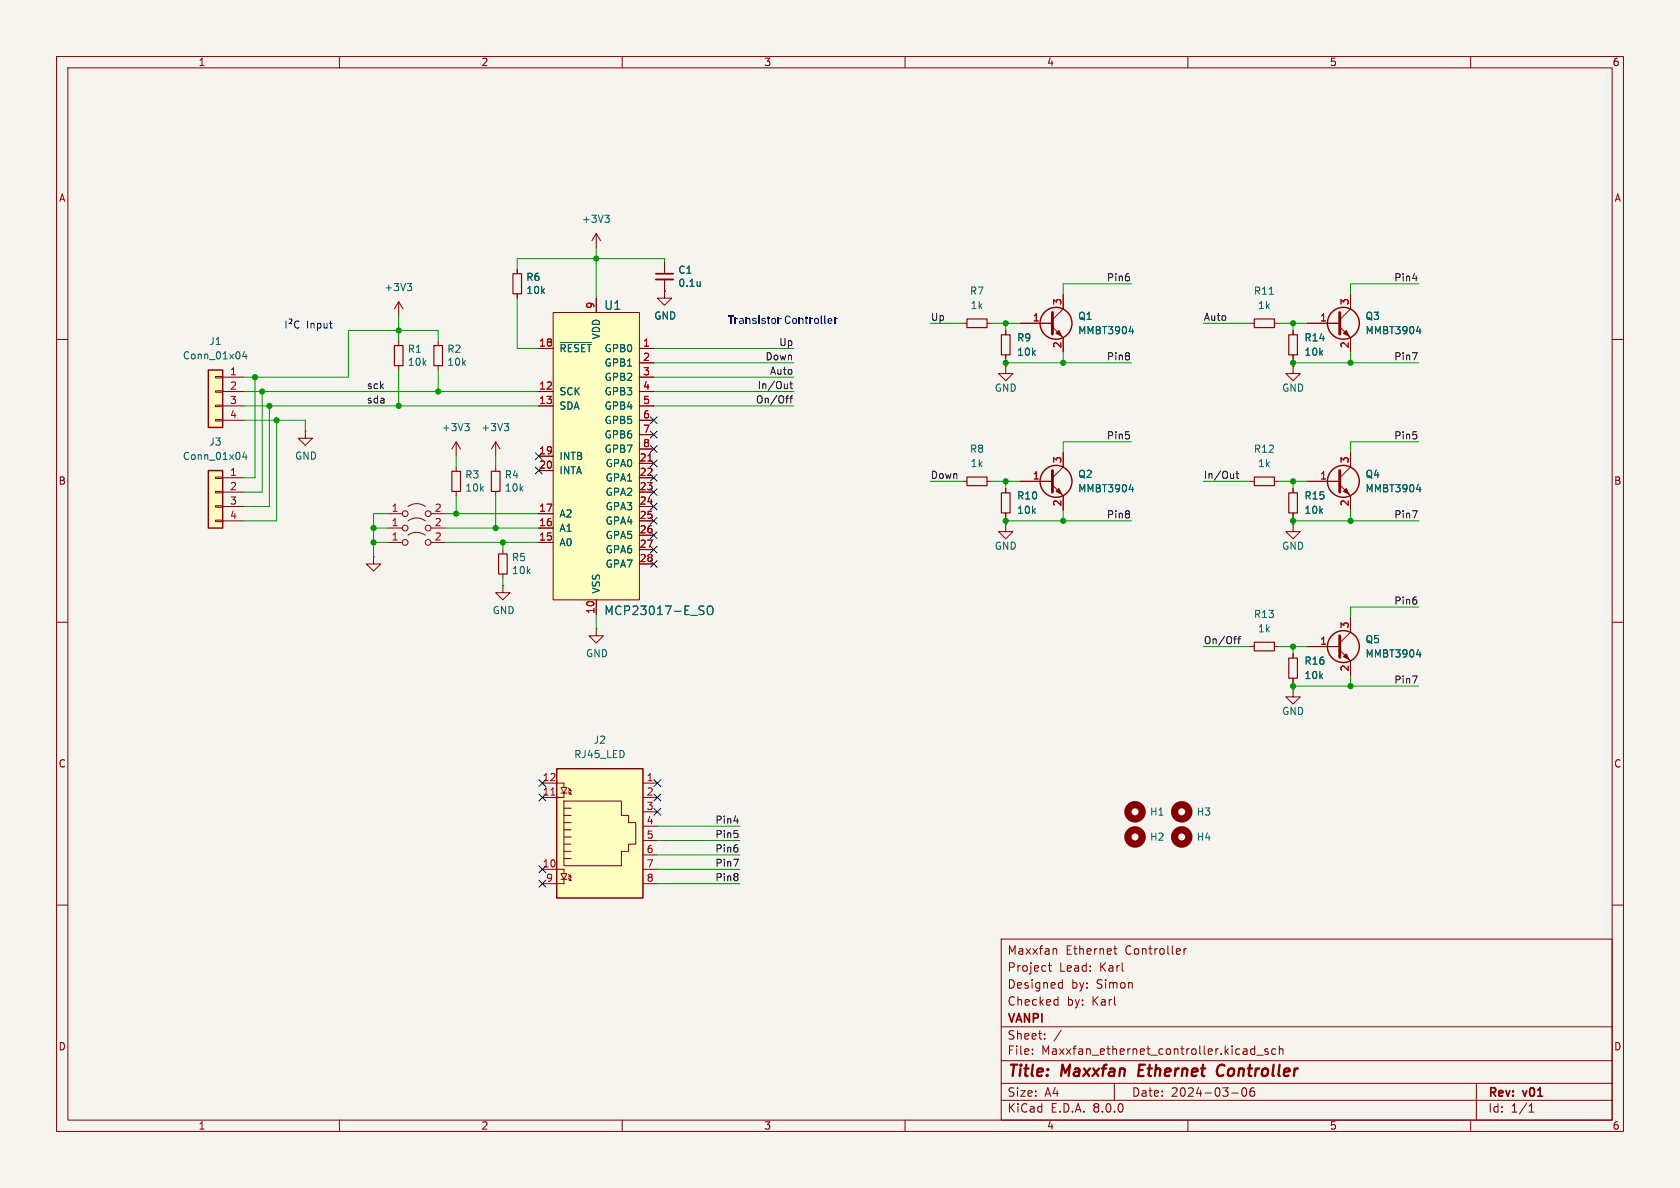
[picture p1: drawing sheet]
<svg xmlns="http://www.w3.org/2000/svg" width="297mm" height="210mm" viewBox="0 0 297 210" stroke-linecap="round" stroke-linejoin="round" font-family="sans-serif">
<path d="M0 0h297v210h-297z" fill="#f5f4ef" stroke="#f5f4ef" stroke-width=".18"/>
<g fill="none" stroke="#840000" stroke-width=".18">
<path d="M10 10h277v190h-277zM12 12h273v186h-273zM60 10v2M110 10v2M160 10v2M210 10v2M260 10v2M10 60h2M285 60h2M54 76.2v1.3h1.2l-1.2 1.2-1.3-1.2h1.3M54 76.2h.1M10 110h2"/>
<path d="M285 110h2M10 160h2M285 160h2M177 166h108v32h-108zM185.3 170.7h.6M185.5 170.2v1.3l.4 .2M186.4 167.7l.3 .1 .1 .1v.8M186.6 176.7l.4 .1M187 176.2v1.5M187 177.6l-.4 .1M187.4 173.7l.4 .1M187.8 173.2v1.5"/>
<path d="M187.8 174.6l-.4 .1M196.9 167.7h.6M197.1 167.2v1.3l.4 .2M209.3 167.7v1M209.7 167.7l-.2 .1-.2 .2M60 198v2M110 198v2M160 198v2M177 194.5h108M177 191.5h108M177 187.5h108M177 181.5h108"/>
<path d="M182.5 186.3v.1M182.5 185.5v.1M184.7 183.6v.1M184.7 182.8v.1M187.6 182.1l-1.3 2M197 191.5v3M210 198v2M217.7 193.2h1.2M219.7 192.4l.2-.1a.81 .81 0 0 1 .6 .6 .81 .81 0 0 1-.3 .8l-.2 .1a.81 .81 0 0 1-.3-1.4zM221.7 192.3a.59 .59 0 0 0-.7 .6v.6l.1 .2 .4 .1 .2-.1 .1-.5-.1-.3h-.5l-.2 .3M221.8 184.9v1.5M221.8 185.5l-.4-.1-.3 .3v.4l.1 .2h.6"/>
<path d="M222.2 186.5h1.1M224.2 185.5l-.4-.1-.2 .2 .1 .2 .5 .2v.3h-.6M225.5 185.5l-.4-.1-.3 .3v.4l.2 .2h.5M226.2 185.5l.2-.1 .3 .1 .1 .9M226.2 184.9v1.5M260 198v2M261 191.5v6.5M270.3 196.6h.9M270.3 195.5l.4-.4v1.5"/>
</g>
<path d="M201.5 188.2l-.3 2h1M216.1 188.2a1.13 1.13 0 0 0-.9 .7 1.13 1.13 0 0 0 .2 1.2l.3 .1 .5-.1" fill="none" stroke="#840000" stroke-width=".4"/>
<path d="M36.8 83.2h2.6v10.1h-2.6z" fill="#ffffc2"/>
<g fill="none" stroke="#840000" stroke-width=".18">
<path d="M117.5 51.4v1.3h1.2l-1.2 1.3-1.3-1.3h1.3M117.5 51.4h.1M117.5 46.4v2M117.5 49.4v2M170.2 57.2h.7M174.5 57.2h.8M38.1 91.9h1.3v.3h-1.3zM38.1 89.4h1.3v.3h-1.3zM38.1 86.9h1.3v.2h-1.3zM38.1 84.3h1.3v.3h-1.3zM39.4 84.5h3.8M39.4 87h3.8"/>
<path d="M39.4 89.5h3.8M39.4 92.1h3.8M177.8 86.4v.7M177.8 90.7v.7M105.4 111.1v1.3h1.3l-1.3 1.3-1.3-1.3h1.3M105.4 111.1h.1"/>
</g>
<path d="M36.8 83.2h2.6v10.1h-2.6z" fill="none" stroke="#840000" stroke-width=".25"/>
<path d="M123.8 49.8v.8M123.8 50.5l-.1 .1M43.2 79.9l-.3 .9h.8M43.5 80.4v.8" fill="none" stroke="#006464" stroke-width=".18"/>
<path d="M116 49.4h3" fill="none" stroke="#840000" stroke-width=".33"/>
<path d="M116 48.4h3" fill="none" stroke="#840000" stroke-width=".3"/>
<path d="M170.9 56.4h3.6v1.5h-3.6zM177 87.1h1.6v3.6h-1.6z" fill="none" stroke="#840000" stroke-width=".2"/>
<path d="M36.8 65.4h2.6v10.2h-2.6z" fill="#ffffc2"/>
<g fill="none" stroke="#840000" stroke-width=".18">
<path d="M70.5 53.3l-.8 1.3M70.5 53.3v2.6M70.5 53.3l.7 1.3M180.3 57.2h5.8M186.1 57.8l1.9 1.9v2.5M188 52.1v2.5l-1.9 1.9M228.6 58.4v.8M38.1 74.2h1.3v.2h-1.3zM38.1 71.6h1.3v.3h-1.3zM38.1 69.1h1.3v.2h-1.3zM38.1 66.5h1.3v.3h-1.3zM39.4 66.7h3.8"/>
<path d="M39.4 69.2h3.8M39.4 71.8h3.8M39.4 74.3h3.8M87.6 78.1v2.5M87.6 78.1l-.7 1.3M87.6 78.1l.8 1.3M228.6 62.7v.8M66 98.4v1.3h1.3l-1.3 1.3-1.2-1.3h1.2M66 98.4h.1M87.6 82.6v.7M87.6 86.9v.7M88.9 97.2v.7"/>
<path d="M180.3 85.1h5.8M186.1 85.7l1.9 1.9v2.6M188 80v2.6l-1.9 1.9M221 85.1h.7M225.3 85.1h.8M231.1 85.1h5.8M236.9 85.7l1.9 1.9v2.6M238.8 80v2.6l-1.9 1.9M88.9 101.5v.7"/>
</g>
<g fill="none" stroke="#840000" stroke-width=".25">
<path d="M36.8 65.4h2.6v10.2h-2.6z"/>
<circle cx="186.7" cy="57.1" r="2.82"/>
<circle cx="186.7" cy="85.1" r="2.82"/>
<circle cx="237.5" cy="85.1" r="2.82"/>
</g>
<path d="M72 50.1h.8l-.4 .5M72.5 50.6l.3 .2v.3l-.3 .3M199.6 58.6h.8M200.2 58.2v.8M43.2 62.1l-.3 .9h.8M43.5 62.6v.8M89.1 74.9h.8l-.4 .5M89.7 75.4l.2 .2v.3l-.2 .2M199.6 86.5h.8M200.2 86.1v.8M250.4 86.5h.8M251 86.1v.8" fill="none" stroke="#006464" stroke-width=".18"/>
<path d="M227.8 59.2h1.6v3.5h-1.6zM86.9 83.3h1.5v3.6h-1.5zM88.1 97.9h1.6v3.6h-1.6zM221.7 84.3h3.6v1.6h-3.6z" fill="none" stroke="#840000" stroke-width=".2"/>
<path d="M186.1 55.2v3.9M186.1 83.2v3.8M236.9 83.2v3.8" fill="none" stroke="#840000" stroke-width=".51"/>
<g fill="#840000" stroke="#840000" stroke-width=".18">
<path d="M237.5 86.9l.5-.5 .5 1z"/>
<path d="M186.7 86.9l.5-.5 .5 1z"/>
<path d="M186.7 58.9l.5-.5 .5 1z"/>
</g>
<g fill="none" stroke="#840000" stroke-width="1.3">
<circle cx="200.7" cy="143.5" r="1.27"/>
<circle cx="200.7" cy="148" r="1.27"/>
<circle cx="208.9" cy="143.5" r="1.27"/>
<circle cx="208.9" cy="148" r="1.27"/>
</g>
<path d="M97.8 55.2h15.2v50.8h-15.2z" fill="#ffffc2"/>
<g fill="none" stroke="#840000" stroke-width=".18">
<path d="M91.4 47.6v.8M91.4 51.9v.8M97.8 55.2h15.2v50.8h-15.2zM105.4 41.3v2.5M105.4 52.7v2.5M105.4 41.3l-.8 1.2M105.4 41.3l.8 1.2M177.8 58.4v.8M221 57.2h.7M225.3 57.2h.8M231.1 57.2h5.8M236.9 57.8l1.9 1.9v2.5"/>
<path d="M238.8 52.1v2.5l-1.9 1.9M80.6 78.1l-.7 1.3M80.6 78.1v2.5M80.6 78.1l.8 1.3M95.2 61.6h2.6M95.2 69.2h2.6M95.2 71.8h2.6M113 61.6h2.6M113 69.2h2.6M113 71.8h2.6M113 64.1h2.6M113 66.7h2.6"/>
<path d="M113 74.3h2.6M113 76.8h2.6M113 79.4h2.6M177.8 64.8v1.2h1.3l-1.3 1.3-1.3-1.3h1.3M177.8 64.8h.1M177.8 62.7v.8M228.6 64.8v1.2h1.3l-1.3 1.3-1.3-1.3h1.3M228.6 64.8h.1M80.6 82.6v.7M80.6 86.9v.7M95.2 95.9h2.6M95.2 93.3h2.6"/>
<path d="M95.2 90.8h2.6M95.2 80.6h2.6M95.2 83.2h2.6M113 81.9h2.6M113 84.5h2.6M113 87h2.6M113 89.5h2.6M113 92.1h2.6M113 94.6h2.6M113 97.2h2.6M113 99.7h2.6M170.2 85.1h.7"/>
<path d="M174.5 85.1h.8M228.6 92.7v1.3h1.3l-1.3 1.3-1.3-1.3h1.3M228.6 92.7h.1M228.6 86.4v.7M228.6 90.7v.7M88.9 103.5v1.3h1.3l-1.3 1.2-1.3-1.2h1.3M88.9 103.5h.1M105.4 106v2.6M228.6 115.6v.7M228.6 119.9v.8M228.6 121.9v1.3h1.3l-1.3 1.3-1.3-1.3h1.3M228.6 121.9h.1"/>
</g>
<path d="M106.9 38h.8l-.4 .5M107.5 38.5l.2 .3v.3l-.2 .2M224.4 52h.7M250.4 58.6h.8M251 58.2v.8M82.2 74.9h.7l-.4 .5M82.7 75.4l.2 .2v.3l-.2 .2M99 60.6h5.5M124.2 107.1l.2 .1M124.4 108.1v.4M125.1 107.3a.51 .51 0 0 1 .6-.2 .51 .51 0 0 1 .3 .5v.5a.51 .51 0 0 1-.5 .6 .51 .51 0 0 1-.5-.6z" fill="none" stroke="#006464" stroke-width=".18"/>
<path d="M114.5 81.5h.8" fill="none" stroke="#a90000" stroke-width=".18"/>
<path d="M236.9 55.2v3.9" fill="none" stroke="#840000" stroke-width=".51"/>
<path d="M237.5 58.9l.5-.5 .5 1z" fill="#840000" stroke="#840000" stroke-width=".18"/>
<circle cx="237.5" cy="57.1" r="2.82" fill="none" stroke="#840000" stroke-width=".25"/>
<path d="M90.7 48.4h1.5v3.5h-1.5zM177 59.2h1.6v3.5h-1.6zM221.7 56.4h3.6v1.5h-3.6zM79.9 83.3h1.5v3.6h-1.5zM170.9 84.3h3.6v1.6h-3.6zM227.8 87.1h1.6v3.6h-1.6zM227.8 116.3h1.6v3.6h-1.6z" fill="none" stroke="#840000" stroke-width=".2"/>
<path d="M98.4 135.9h15.3v22.9h-15.3z" fill="#ffffc2"/>
<g fill="none" stroke="#840000" stroke-width=".18">
<path d="M91.4 47.6v.8M91.4 51.9v.8M105.4 52.7v2.5M117.5 51.4h.1M117.5 46.4v2M117.5 49.4v2M177.8 58.4v.8M180.3 57.2h5.8M188 52.1v2.5M188 59.7v2.5M228.6 58.4v.8M231.1 57.2h5.8"/>
<path d="M238.8 52.1v2.5M238.8 59.7v2.5M70.5 60.3v.8M70.5 64.6v.8M77.5 60.3v.8M77.5 64.6v.8M95.2 61.6h2.6M95.2 69.2h2.6M95.2 71.8h2.6M113 61.6h2.6M113 69.2h2.6M113 71.8h2.6"/>
<path d="M113 64.1h2.6M113 66.7h2.6M113 74.3h2.6M113 76.8h2.6M113 79.4h2.6M177.8 62.7v.8M228.6 62.7v.8M68.6 90.8h2.5M68.6 93.3h2.5M68.6 95.9h2.5M72.1 89.5a2.54 2.54 0 0 1 3.1 0M72.1 92.1a2.54 2.54 0 0 1 3.1 0"/>
<path d="M72.1 94.6a2.54 2.54 0 0 1 3.1 0M76.2 90.8h2.5M76.2 93.3h2.5M76.2 95.9h2.5M95.2 90.8h2.6M95.2 93.3h2.6M95.2 95.9h2.6M95.2 80.6h2.6M95.2 83.2h2.6M113 81.9h2.6M113 84.5h2.6M113 87h2.6"/>
<path d="M113 89.5h2.6M113 92.1h2.6M113 94.6h2.6M113 97.2h2.6M113 99.7h2.6M177.8 92.7v1.3h1.3l-1.3 1.3-1.3-1.3h1.3M177.8 92.7h.1M177.8 86.4v.7M177.8 90.7v.7M180.3 85.1h5.8M188 80v2.6M188 87.6v2.6"/>
<path d="M228.6 86.4v.7M228.6 90.7v.7M231.1 85.1h5.8M238.8 80v2.6M238.8 87.6v2.6M105.4 106v2.6M221 114.3h.7M225.3 114.3h.8M228.6 115.6v.7M228.6 119.9v.8M231.1 114.3h5.8M236.9 114.9l1.9 1.9v2.6"/>
<path d="M238.8 109.2v2.6l-1.9 1.9M95.9 138.4h3.8v.8M99.2 139.2h1l-.5 1zM100.5 139.3l.5 .5-.4-.1M100.5 140l.5 .5-.4-.2M100.8 139.4l.2 .4M113.7 138.4h2.5M95.9 153.7h3.8v.7M99.2 154.4h1l-.5 1zM99.2 140.2h1M99.2 155.4h1M99.7 142.9h1.3"/>
<path d="M99.7 144.1h1.3M99.7 145.4h1.3M99.7 146.7h1.3M99.7 148h1.3M99.7 149.2h1.3M99.7 141.6h10.2v2.5h1.2v1.3h1.3v3.8h-1.3v1.3h-1.2v2.5h-10.2zM99.7 140.2v.8h-3.8M99.7 155.4v.8h-3.8M99.7 150.5h1.3M99.7 151.8h1.3M100.5 154.6l.5 .5-.4-.2M100.5 155.2l.5 .5-.4-.1"/>
<path d="M100.8 140.1l.2 .4M100.8 154.7l.2 .4M100.8 155.3l.2 .4M113.7 141h2.5M113.7 153.7h2.5M113.7 156.2h2.5M113.7 143.5h2.5M113.7 146.1h2.5M113.7 148.6h2.5M113.7 151.1h2.5"/>
<circle cx="71.6" cy="93.3" r=".51"/>
<circle cx="71.6" cy="90.8" r=".51"/>
<circle cx="71.6" cy="95.9" r=".51"/>
<circle cx="75.7" cy="93.3" r=".51"/>
<circle cx="75.7" cy="90.8" r=".51"/>
<circle cx="75.7" cy="95.9" r=".51"/>
</g>
<g fill="none" stroke="#840000" stroke-width=".25">
<path d="M98.4 135.9h15.3v22.9h-15.3z"/>
<circle cx="237.5" cy="114.3" r="2.82"/>
</g>
<path d="M114.5 81.5h.8M97.4 140.6h.7" fill="none" stroke="#a90000" stroke-width=".18"/>
<path d="M236.9 112.4v3.8" fill="none" stroke="#840000" stroke-width=".51"/>
<path d="M237.5 116.1l.5-.5 .5 1z" fill="#840000" stroke="#840000" stroke-width=".18"/>
<g fill="none" stroke="#006464" stroke-width=".18">
<path d="M123.8 49.8v.8M123.8 50.5l-.1 .1M199.6 58.6h.8M200.2 58.2v.8M250.4 58.6h.8M251 58.2v.8M99 60.6h5.5M199.6 86.5h.8M200.2 86.1v.8M250.4 86.5h.8M251 86.1v.8M124.2 107.1l.2 .1"/>
<path d="M124.4 108.1v.4M125.1 107.3a.51 .51 0 0 1 .6-.2 .51 .51 0 0 1 .3 .5v.5a.51 .51 0 0 1-.5 .6 .51 .51 0 0 1-.5-.6zM250.4 115.7h.8M251 115.3v.8"/>
</g>
<path d="M69.7 61.1h1.5v3.5h-1.5zM76.7 61.1h1.5v3.5h-1.5zM221.7 113.5h3.6v1.6h-3.6z" fill="none" stroke="#840000" stroke-width=".2"/>
<g fill="none" stroke="#0f0f0f" stroke-width=".18">
<path d="M199.6 49v.5M249.8 49.2h.7M138.9 70.4h.5M139.3 70h.1M139.6 67.9h.5M139.6 70.4h.5M139.8 67.4v1.1l.3 .2M140.1 70l-.3 .2v1M199.6 62.5v.3M199.6 63v.5M199.6 76.9v.6M249.7 62.4h.8l-.5 1.2"/>
<path d="M250.4 76.9v.6M199.6 90.4v.3M199.6 91v.4M218.5 83.7h.5M218.7 83.3v1.1l.3 .2M249.7 90.3h.8l-.5 1.3M218.1 112.9h.5M218.4 112.5h.2M218.8 112.9h.5M219.3 112.5l-.3 .2v1.1M249.7 119.5h.8l-.5 1.3M250.4 106.1v.6"/>
<path d="M129.7 151.9h.8l-.5 1.3M129.7 145.1h.8M130.4 147.4v.6M130.4 150v.5M130.4 154.5v.4M130.4 155.1v.5"/>
</g>
<path d="M50.6 56.7v1.3M51.1 56.4h.3l.2 .2-.1 .2-.4 .4h.5M52.9 56.9a.6 .6 0 0 0-.9 .4 .6 .6 0 0 0 .6 .7l.3-.1M58.2 57.2h.5M58.6 58h.1" fill="none" stroke="#0000c2" stroke-width=".18"/>
<g fill="none" stroke="#009600" stroke-width=".18">
<path d="M70.5 55.9v4.4M91.4 52.7v8.9h3.8M105.4 43.8v8.9M117.5 46.4v-.7h-26.1v1.9M164.5 57.2h5.7M175.3 57.2h5M177.8 57.2v1.2M200 50.2h-12v1.9M212.7 57.2h8.3M226.1 57.2h5M228.6 57.2v1.2M250.8 50.2h-12v1.9"/>
<path d="M43.2 74.3h10.8v1.9M43.2 69.2h52M43.2 71.8h52M45.1 66.7v17.8h-1.9M46.4 69.2v17.8h-3.2M47.6 71.8v17.7h-4.4M48.9 74.3v17.8h-5.7M70.5 65.4v6.4M77.5 60.3v-1.9h-15.9v8.3h-18.4M77.5 65.4v3.8M115.6 66.7h24.7M115.6 69.2h24.7"/>
<path d="M115.6 71.8h24.7M115.6 64.1h24.7M115.6 61.6h24.7M177.8 63.5v1.3M177.8 64.1h22.2M188 62.2v1.9M200 78.1h-12v1.9M228.6 64.1h22.2M228.6 63.5v1.3M238.8 62.2v1.9M250.8 78.1h-12v1.9M66 93.3h2.6"/>
<path d="M66 95.9h2.6M68.6 90.8h-2.6v7.6M78.7 93.3h16.5M78.7 90.8h16.5M78.7 95.9h16.5M80.6 80.6v2M80.6 87.6v3.2M87.6 80.6v2M87.6 87.6v5.7M88.9 95.9v1.3M164.5 85.1h5.7M175.3 85.1h5"/>
<path d="M177.8 92.1h22.2M177.8 85.1v1.3M177.8 91.4v1.3M188 90.2v1.9M212.7 85.1h8.3M226.1 85.1h5M228.6 92.1h22.2M228.6 85.1v1.3M228.6 91.4v1.3M238.8 90.2v1.9M88.9 102.2v1.3M105.4 108.6v2.5"/>
<path d="M212.7 114.3h8.3M226.1 114.3h5M228.6 114.3v1.3M238.8 119.4v1.9M250.8 107.3h-12v1.9M228.6 120.7v1.2M228.6 121.3h22.2M116.2 146.1h14.6M116.2 153.7h14.6M116.2 148.6h14.6M116.2 151.1h14.6M116.2 156.2h14.6"/>
</g>
<g fill="none" stroke="#000084" stroke-width=".18">
<path d="M115 78.8l1.2 1.2M115 73.7l1.2 1.2M115 76.2l1.2 1.2M116.2 78.8l-1.2 1.2M116.2 73.7l-1.2 1.2M116.2 76.2l-1.2 1.2M94.6 80l1.3 1.3M94.6 82.6l1.3 1.2M95.9 80l-1.3 1.3M95.9 82.6l-1.3 1.2M115 81.3l1.2 1.2M115 83.8l1.2 1.3"/>
<path d="M115 86.4l1.2 1.2M115 94l1.2 1.2M115 88.9l1.2 1.2M115 96.5l1.2 1.3M115 91.5l1.2 1.2M115 99.1l1.2 1.2M116.2 81.3l-1.2 1.2M116.2 83.8l-1.2 1.3M116.2 86.4l-1.2 1.2M116.2 94l-1.2 1.2M116.2 88.9l-1.2 1.2M116.2 96.5l-1.2 1.3"/>
<path d="M116.2 91.5l-1.2 1.2M116.2 99.1l-1.2 1.2M95.3 137.8l1.2 1.2M96.5 137.8l-1.2 1.2M115.6 137.8l1.2 1.2M116.8 137.8l-1.2 1.2M95.3 153.1l1.2 1.2M95.3 155.6l1.2 1.2M95.3 140.4l1.2 1.2M96.5 153.1l-1.2 1.2M96.5 155.6l-1.2 1.2M96.5 140.4l-1.2 1.2"/>
<path d="M115.6 140.4l1.2 1.2M115.6 142.9l1.2 1.2M116.8 140.4l-1.2 1.2M116.8 142.9l-1.2 1.2"/>
</g>
<g fill="#009600" stroke="#009600" stroke-width=".18">
<circle cx="70.5" cy="58.4" r=".46"/>
<circle cx="88.9" cy="95.9" r=".46"/>
<circle cx="105.4" cy="45.7" r=".46"/>
<circle cx="228.6" cy="92.1" r=".46"/>
<circle cx="238.8" cy="121.3" r=".46"/>
<circle cx="228.6" cy="121.3" r=".46"/>
<circle cx="238.8" cy="92.1" r=".46"/>
<circle cx="228.6" cy="114.3" r=".46"/>
<circle cx="228.6" cy="85.1" r=".46"/>
<circle cx="177.8" cy="85.1" r=".46"/>
<circle cx="177.8" cy="57.2" r=".46"/>
<circle cx="177.8" cy="64.1" r=".46"/>
<circle cx="177.8" cy="92.1" r=".46"/>
<circle cx="188" cy="92.1" r=".46"/>
<circle cx="77.5" cy="69.2" r=".46"/>
<circle cx="66" cy="95.9" r=".46"/>
<circle cx="66" cy="93.3" r=".46"/>
<circle cx="80.6" cy="90.8" r=".46"/>
<circle cx="87.6" cy="93.3" r=".46"/>
<circle cx="228.6" cy="64.1" r=".46"/>
<circle cx="228.6" cy="57.2" r=".46"/>
<circle cx="238.8" cy="64.1" r=".46"/>
<circle cx="188" cy="64.1" r=".46"/>
<circle cx="47.6" cy="71.8" r=".46"/>
<circle cx="70.5" cy="71.8" r=".46"/>
<circle cx="45.1" cy="66.7" r=".46"/>
<circle cx="46.4" cy="69.2" r=".46"/>
<circle cx="48.9" cy="74.3" r=".46"/>
</g>
<g font-size="2.8" fill="#840000">
<text x="178" y="190.9">Title:</text>
<text x="187.7" y="190.9">Maxxfan</text>
<text x="202.1" y="190.9">Ethernet</text>
<text x="216.8" y="190.9">Controller</text>
</g>
<g font-size="2.1" fill="#006464">
<text x="106.7" y="55">U1</text>
<text x="106.7" y="108.9">MCP23017-E_SO</text>
</g>
<text font-size="2.1" fill="#0000c2" x="128.7" y="57.7">Transistor Controller</text>
<g font-size="2.1" fill="#840000">
<text x="178" y="172">Project</text>
<text x="178" y="169">Maxxfan</text>
<text x="187.2" y="172">Lead:</text>
<text x="188.4" y="169">Ethernet</text>
<text x="194.5" y="172">Karl</text>
<text x="199" y="169">Controller</text>
<text x="178" y="178">Checked</text>
<text x="178" y="175">Designed</text>
<text x="188.6" y="178">by:</text>
<text x="189.4" y="175">by:</text>
<text x="193.1" y="178">Karl</text>
<text x="193.9" y="175">Simon</text>
<text x="178" y="184">Sheet:</text>
<text x="178" y="181.2">VANPI</text>
<text x="178" y="186.7">File:</text>
<text x="184.1" y="186.7">Maxxfan_ethernet_controller.kicad_sch</text>
<text x="178" y="196.9">KiCad</text>
<text x="178" y="194.1">Size:</text>
<text x="184.7" y="194.1">A4</text>
<text x="185.7" y="196.9">E.D.A.</text>
<text x="193.3" y="196.9">8.0.0</text>
<text x="200" y="194.1">Date:</text>
<text x="207" y="194.1">2024-03-06</text>
<text x="263" y="194.3">Rev:</text>
<text x="263" y="196.9">Id:</text>
<text x="267.1" y="196.9">1/1</text>
<text x="269.4" y="194.3">v01</text>
</g>
<g font-size="1.8" fill="#840000">
<text x="35" y="11.9">1</text>
<text x="85" y="11.9">2</text>
<text x="135" y="11.9">3</text>
<text x="185" y="11.9">4</text>
<text x="235" y="11.9">5</text>
<text x="285" y="11.9">6</text>
<text x="10.3" y="35.9">A</text>
<text x="285.3" y="35.9">A</text>
<text x="10.3" y="85.9">B</text>
<text x="285.3" y="85.9">B</text>
<text x="10.3" y="135.9">C</text>
<text x="285.3" y="135.9">C</text>
<text x="10.3" y="185.9">D</text>
<text x="285.3" y="185.9">D</text>
<text x="35" y="199.9">1</text>
<text x="85" y="199.9">2</text>
<text x="135" y="199.9">3</text>
<text x="185" y="199.9">4</text>
<text x="235" y="199.9">5</text>
<text x="285" y="199.9">6</text>
</g>
<g font-size="1.8" fill="#006464">
<text x="102.8" y="39.6">+3V3</text>
<text x="67.8" y="51.7">+3V3</text>
<text x="92.9" y="49.9">R6</text>
<text x="92.9" y="52.2">10k</text>
<text x="119.8" y="48.6">C1</text>
<text x="119.8" y="50.9">0.1u</text>
<text x="171.4" y="52.3">R7</text>
<text x="221.6" y="52.3">R11</text>
<text x="115.6" y="56.7">GND</text>
<text x="171.5" y="54.8">1k</text>
<text x="190.5" y="56.7">Q1</text>
<text x="190.5" y="59.3">MMBT3904</text>
<text x="222.3" y="54.8">1k</text>
<text x="241.3" y="56.7">Q3</text>
<text x="241.3" y="59.3">MMBT3904</text>
<text x="32.2" y="63.7">Conn_01x04</text>
<text x="36.9" y="61.2">J1</text>
<text x="72" y="62.6">R1</text>
<text x="72" y="64.9">10k</text>
<text x="79" y="62.6">R2</text>
<text x="79" y="64.9">10k</text>
<text x="98.8" y="62.5">~{RESET}GPB0</text>
<text x="106.3" y="60.1" transform="rotate(-90 106.3 60.1)">VDD</text>
<text x="106.8" y="65">GPB1</text>
<text x="179.7" y="60.6">R9</text>
<text x="179.7" y="63.1">10k</text>
<text x="230.5" y="63.1">10k</text>
<text x="230.5" y="60.6">R14</text>
<text x="98.8" y="70.1">SCK</text>
<text x="106.8" y="67.5">GPB2</text>
<text x="106.8" y="70.1">GPB3</text>
<text x="175.8" y="69.4">GND</text>
<text x="226.6" y="69.4">GND</text>
<text x="78" y="76.4">+3V3</text>
<text x="85" y="76.4">+3V3</text>
<text x="98.8" y="72.6">SDA</text>
<text x="106.8" y="72.6">GPB4</text>
<text x="106.8" y="75.2">GPB5</text>
<text x="106.8" y="77.7">GPB6</text>
<text x="32.2" y="81.5">Conn_01x04</text>
<text x="36.9" y="79">J3</text>
<text x="52.1" y="81.5">GND</text>
<text x="98.8" y="81.5">INTB</text>
<text x="106.8" y="80.2">GPB7</text>
<text x="107" y="82.8">GPA0</text>
<text x="171.4" y="80.2">R8</text>
<text x="171.5" y="82.8">1k</text>
<text x="221.6" y="80.2">R12</text>
<text x="222.3" y="82.8">1k</text>
<text x="82.2" y="84.8">R3</text>
<text x="82.2" y="87.1">10k</text>
<text x="89.1" y="84.8">R4</text>
<text x="89.1" y="87.1">10k</text>
<text x="98.8" y="84">INTA</text>
<text x="107" y="85.3">GPA1</text>
<text x="107" y="87.9">GPA2</text>
<text x="179.7" y="88.5">R10</text>
<text x="190.5" y="84.7">Q2</text>
<text x="190.5" y="87.2">MMBT3904</text>
<text x="230.5" y="88.5">R15</text>
<text x="241.3" y="84.7">Q4</text>
<text x="241.3" y="87.2">MMBT3904</text>
<text x="98.8" y="94.2">A1</text>
<text x="98.8" y="91.7">A2</text>
<text x="107" y="90.4">GPA3</text>
<text x="107" y="92.9">GPA4</text>
<text x="107" y="95.5">GPA5</text>
<text x="179.7" y="91">10k</text>
<text x="230.5" y="91">10k</text>
<text x="90.4" y="99.4">R5</text>
<text x="90.4" y="101.7">10k</text>
<text x="98.8" y="96.7">A0</text>
<text x="107" y="98">GPA6</text>
<text x="107" y="100.6">GPA7</text>
<text x="175.8" y="97.4">GND</text>
<text x="226.6" y="97.4">GND</text>
<text x="106.3" y="105" transform="rotate(-90 106.3 105)">VSS</text>
<text x="87" y="108.8">GND</text>
<text x="221.6" y="109.4">R13</text>
<text x="222.3" y="112">1k</text>
<text x="241.3" y="113.9">Q5</text>
<text x="103.5" y="116.4">GND</text>
<text x="230.5" y="117.7">R16</text>
<text x="241.3" y="116.4">MMBT3904</text>
<text x="230.5" y="120.2">10k</text>
<text x="104.9" y="131.7">J2</text>
<text x="226.6" y="126.6">GND</text>
<text x="101.4" y="134.2">RJ45_LED</text>
<text x="203.2" y="148.8">H2</text>
<text x="203.2" y="144.4">H1</text>
<text x="211.5" y="144.4">H3</text>
<text x="211.5" y="148.8">H4</text>
</g>
<g font-size="1.8" fill="#0f0f0f">
<text x="195.6" y="49.8">Pin6</text>
<text x="246.4" y="49.8">Pin4</text>
<text x="164.5" y="56.8">Up</text>
<text x="212.7" y="56.8">Auto</text>
<text x="135.2" y="63.8">Down</text>
<text x="137.7" y="61.2">Up</text>
<text x="195.6" y="63.8">Pin8</text>
<text x="246.4" y="63.8">Pin7</text>
<text x="64.8" y="71.4">sda</text>
<text x="64.8" y="68.9">sck</text>
<text x="133.5" y="71.4">On/Off</text>
<text x="133.8" y="68.9">In/Out</text>
<text x="136" y="66.3">Auto</text>
<text x="195.6" y="77.8">Pin5</text>
<text x="246.4" y="77.8">Pin5</text>
<text x="164.5" y="84.7">Down</text>
<text x="212.7" y="84.7">In/Out</text>
<text x="195.6" y="91.7">Pin8</text>
<text x="246.4" y="91.7">Pin7</text>
<text x="246.4" y="107">Pin6</text>
<text x="212.7" y="114">On/Off</text>
<text x="246.4" y="120.9">Pin7</text>
<text x="126.4" y="145.7">Pin4</text>
<text x="126.4" y="148.2">Pin5</text>
<text x="126.4" y="150.8">Pin6</text>
<text x="126.4" y="153.3">Pin7</text>
<text x="126.4" y="155.9">Pin8</text>
</g>
<text font-size="1.8" fill="#0000c2" x="54.2" y="58.2">Input</text>
<g font-size="1.8" fill="#a90000">
<text x="105.2" y="54.7" transform="rotate(-90 105.2 54.7)">9</text>
<text x="182.5" y="56.9">1</text>
<text x="187.7" y="54" transform="rotate(-90 187.7 54)">3</text>
<text x="233.3" y="56.9">1</text>
<text x="238.5" y="54" transform="rotate(-90 238.5 54)">3</text>
<text x="95.2" y="61.3">18</text>
<text x="113.6" y="61.3">1</text>
<text x="113.6" y="63.9">2</text>
<text x="187.7" y="61.7" transform="rotate(-90 187.7 61.7)">2</text>
<text x="238.5" y="61.7" transform="rotate(-90 238.5 61.7)">2</text>
<text x="40.6" y="66.4">1</text>
<text x="40.6" y="69">2</text>
<text x="40.6" y="71.5">3</text>
<text x="95.2" y="69">12</text>
<text x="95.2" y="71.5">13</text>
<text x="113.6" y="66.4">3</text>
<text x="113.6" y="69">4</text>
<text x="113.6" y="71.5">5</text>
<text x="40.6" y="74">4</text>
<text x="113.6" y="74">6</text>
<text x="113.6" y="76.6">7</text>
<text x="95.2" y="80.4">19</text>
<text x="95.2" y="82.9">20</text>
<text x="113" y="81.7">21</text>
<text x="113.6" y="79.1">8</text>
<text x="187.7" y="82" transform="rotate(-90 187.7 82)">3</text>
<text x="238.5" y="82" transform="rotate(-90 238.5 82)">3</text>
<text x="40.6" y="84.2">1</text>
<text x="40.6" y="86.7">2</text>
<text x="40.6" y="89.3">3</text>
<text x="113" y="84.2">22</text>
<text x="113" y="86.7">23</text>
<text x="113" y="89.3">24</text>
<text x="182.5" y="84.8">1</text>
<text x="187.7" y="89.6" transform="rotate(-90 187.7 89.6)">2</text>
<text x="233.3" y="84.8">1</text>
<text x="238.5" y="89.6" transform="rotate(-90 238.5 89.6)">2</text>
<text x="40.6" y="91.8">4</text>
<text x="69.1" y="90.6">1</text>
<text x="69.1" y="93.1">1</text>
<text x="69.1" y="95.6">1</text>
<text x="76.8" y="90.6">2</text>
<text x="76.8" y="93.1">2</text>
<text x="76.8" y="95.6">2</text>
<text x="95.2" y="95.6">15</text>
<text x="95.2" y="93.1">16</text>
<text x="95.2" y="90.6">17</text>
<text x="113" y="91.8">25</text>
<text x="113" y="94.4">26</text>
<text x="113" y="96.9">27</text>
<text x="113" y="99.4">28</text>
<text x="105.2" y="108.6" transform="rotate(-90 105.2 108.6)">10</text>
<text x="238.5" y="111.2" transform="rotate(-90 238.5 111.2)">3</text>
<text x="233.3" y="114">1</text>
<text x="238.5" y="118.8" transform="rotate(-90 238.5 118.8)">2</text>
<text x="95.8" y="140.7">11</text>
<text x="95.8" y="138.2">12</text>
<text x="114.2" y="138.2">1</text>
<text x="114.2" y="140.7">2</text>
<text x="114.2" y="143.3">3</text>
<text x="114.2" y="145.8">4</text>
<text x="114.2" y="148.3">5</text>
<text x="95.8" y="153.4">10</text>
<text x="96.4" y="156">9</text>
<text x="114.2" y="150.9">6</text>
<text x="114.2" y="153.4">7</text>
<text x="114.2" y="156">8</text>
</g>
</svg>
